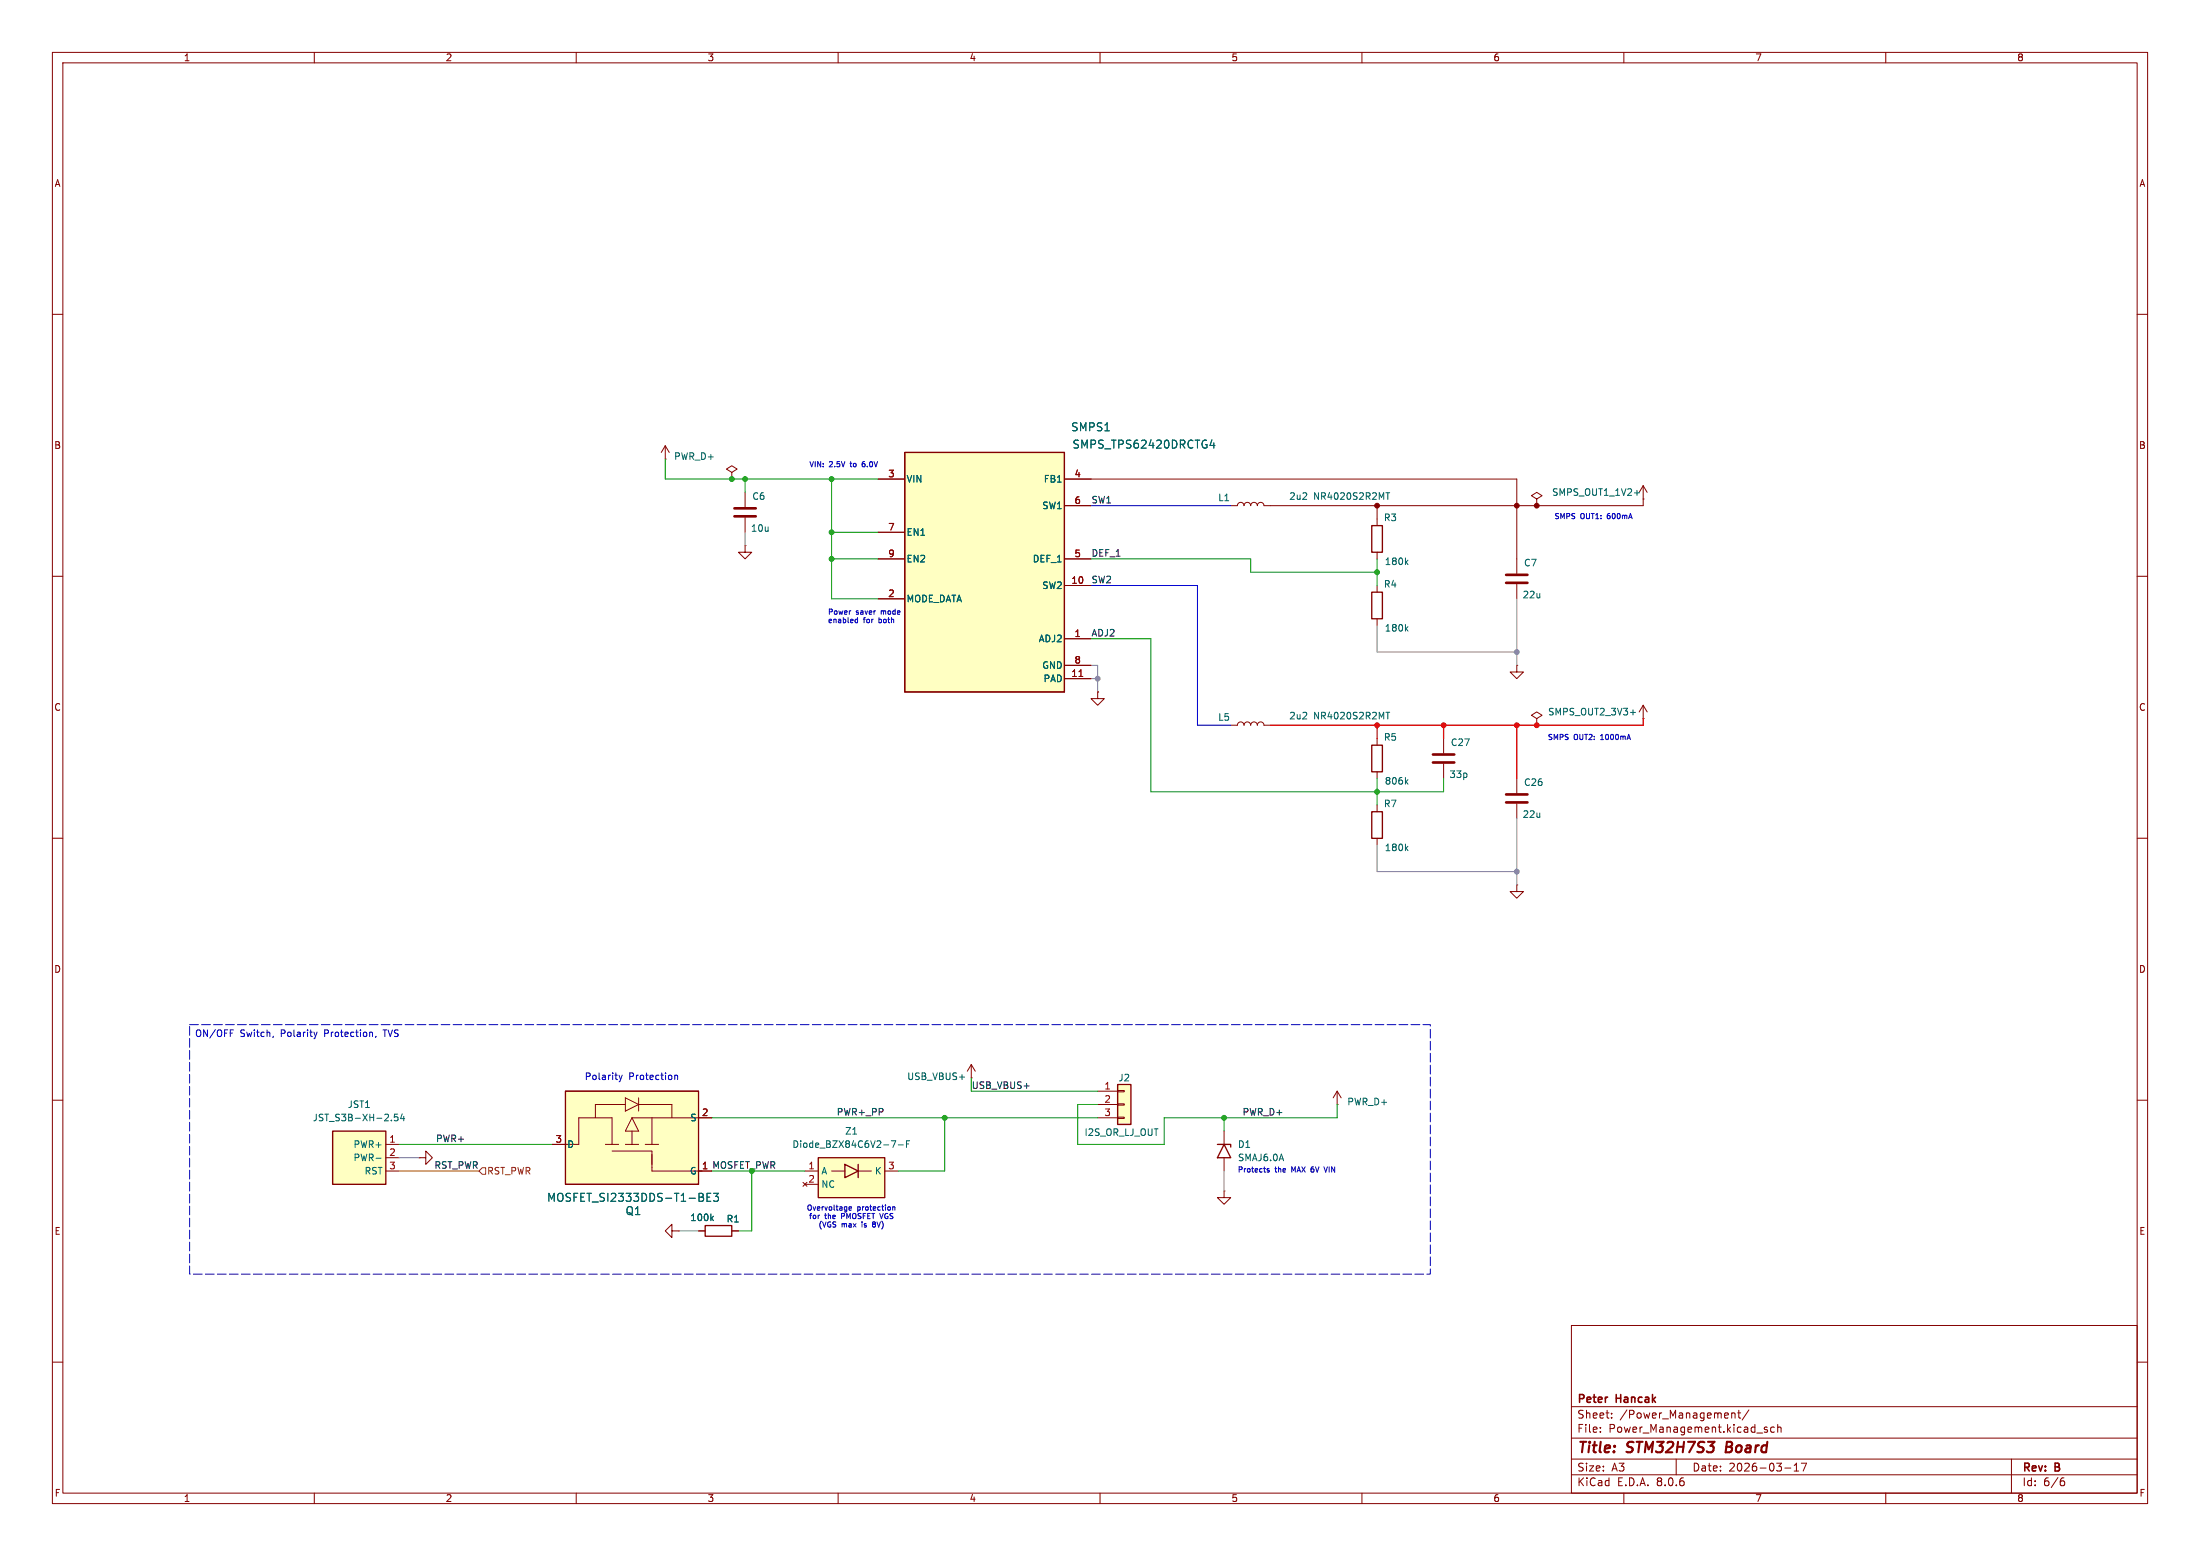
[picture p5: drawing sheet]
<svg xmlns="http://www.w3.org/2000/svg" width="420mm" height="297mm" viewBox="0 0 420 297" stroke-linecap="round" stroke-linejoin="round" font-family="sans-serif">
<g fill="none" stroke="#840000" stroke-width=".19">
<path d="M10 10h400v277h-400zM12 12h396v273h-396zM60 10v2M110 10v2M160 10v2M210 10v2M260 10v2M310 10v2M360 10v2M10 60h2M408 60h2M293.4 95.3l1-.7-1-.6-1 .6 1 .7v1.2"/>
<path d="M293.4 96.5h.1M313.7 95.3h.1M313.7 92.7l-.8 1.3M313.7 92.7v2.6M313.7 92.7l.8 1.3M10 110h2M142.2 104.1v1.3h-1.2l1.2 1.3 1.3-1.3h-1.3M142.2 104.1h.1M289.6 106.7v2.8M289.6 111.5v2.8M408 110h2M289.6 127v1.3h-1.3l1.3 1.2 1.2-1.2h-1.2"/>
<path d="M289.6 127h.1M10 160h2M408 160h2M10 210h2M255.3 210.8h.1M255.3 208.3l-.8 1.3M255.3 208.3v2.5M255.3 208.3l.7 1.3M408 210h2M10 260h2M300 253h108v32h-108zM408 260h2"/>
<path d="M300 278.5h108M300 274.5h108M300 268.5h108M305.5 273.2v.2M305.5 272.5v.1M307.7 270.5v.2M307.7 269.8v.1M320 278.5v3M330.6 269.7v1M330.6 269.8l.2-.1 .4 .1v.9M331.7 269.7h.6M331.9 269.2v1.3l.4 .2"/>
<path d="M333.9 269.1l-1.3 1.9M336.8 272.7l.6 .4-.2 .3-.4-.1M337.4 272.5l-.4-.1-.2 .2M338.7 272.5l-.4-.1-.3 .3 .2 .6h.5M339.4 272.5l.2-.1 .3 .1 .1 .9M339.4 271.9v1.5M342.5 279.7l.4-.4v1.5M343.9 279.3h1l-.7 1.5M384 278.5v6.5M60 285v2M110 285v2M160 285v2"/>
<path d="M210 285v2M260 285v2M300 281.5h108M310 285v2M340.7 280.2h1.2M342.5 280.8h.9M360 285v2M393.6 282.7h.3l.3 .2-.1 .5-.5 .2M394 282.1l-.4 .1"/>
</g>
<path d="M329.7 275.2l-.3 2h.8" fill="none" stroke="#840000" stroke-width=".4"/>
<path d="M287.5 109.7h4.1M287.5 111.3h4.1" fill="none" stroke="#840000" stroke-width=".51"/>
<path d="M312 94.1h1" fill="none" stroke="#006464" stroke-width=".19"/>
<path d="M213.4 207h2.5v7.6h-2.5z" fill="#ffffc2"/>
<g fill="none" stroke="#840000" stroke-width=".19">
<path d="M293.4 137.2l1-.7-1-.6-1 .6 1 .7v1.2M293.4 138.4h.1M313.7 137.2h.1M313.7 134.6l-.8 1.3M313.7 134.6v2.6M313.7 134.6l.8 1.3M185.4 205.7h.1M185.4 203.2l-.7 1.3M185.4 203.2v2.5M185.4 203.2l.8 1.3M209.5 208.3h3.9M209.5 210.8h3.9"/>
<path d="M209.5 213.4h3.9M213.4 213.2h1.2v.3h-1.2zM213.4 210.7h1.2v.2h-1.2zM213.4 208.2h1.2v.2h-1.2z"/>
</g>
<path d="M213.4 207h2.5v7.6h-2.5z" fill="none" stroke="#840000" stroke-width=".25"/>
<path d="M311.3 136h.9M183.2 205.6h.9" fill="none" stroke="#006464" stroke-width=".19"/>
<path d="M156.2 221h12.7v7.6h-12.7z" fill="#ffffc2"/>
<g fill="none" stroke="#840000" stroke-width=".19">
<path d="M127 87.6h.1M127 85.1l-.8 1.3M127 85.1v2.5M127 85.1l.8 1.3M139.7 90.2l1-.7-1-.6-1 .6 1 .7v1.2M139.7 91.4h.1M234.9 138.4h1.3a.64 .64 0 0 1 .7-.6 .64 .64 0 0 1 .6 .6 .64 .64 0 0 1 .6-.6 .64 .64 0 0 1 .7 .6 .64 .64 0 0 1 .6-.6 .64 .64 0 0 1 .6 .6 .64 .64 0 0 1 .7-.6 .64 .64 0 0 1 .6 .6h1.3M262.9 141v1.2M262.9 147.3v1.3M275.6 141v2.8M275.6 145.8v2.8M289.6 148.6v2.8"/>
<path d="M289.6 153.4v2.8M233.7 215.9v2.5M80 221h1.3v-1.3l1.2 1.3-1.2 1.2v-1.2M80 221h.1M128.3 234.9v-1.2l-1.3 1.2 1.3 1.3v-1.3h1.2M129.5 234.9h.1M133.3 234.9h1.3M139.7 234.9h1.3M153.3 225.7l.8 .7M153.7 223.5h2.5M153.7 226.1h2.5M154.1 225.7l-.8 .7"/>
<path d="M158.7 223.5h2.6M163.8 223.5h2.6M168.9 223.5h2.5M233.7 227.3v1.3h1.2l-1.2 1.3-1.3-1.3h1.3M233.7 227.3h.1M233.7 221v2.5"/>
</g>
<path d="M261.9 142.2h2v5.1h-2zM232.4 218.4h2.5v.5M233.7 218.4l1.2 2.6h-2.5zM134.6 233.9h5.1v2.1h-5.1zM156.2 221h12.7v7.6h-12.7zM161.3 222.2l2.5 1.3-2.5 1.3zM163.8 222.2v2.6" fill="none" stroke="#840000" stroke-width=".25"/>
<path d="M264.6 136h.7M264.9 136v1.2M268.4 149.2l.4 .5M268.8 148.8l-.5 .5M170.1 217.7h.9l-.5 1.3M171.5 218.5h.9M173.1 218.4h.4M173.7 217.7h-.6v1.3M135.8 232.5l.4 .5M136.2 232.1l-.5 .5" fill="none" stroke="#006464" stroke-width=".19"/>
<path d="M273.6 144h4M273.6 145.5h4M287.5 151.6h4.1M287.5 153.2h4.1" fill="none" stroke="#840000" stroke-width=".51"/>
<path d="M63.5 215.9h10.2v10.2h-10.2z" fill="#ffffc2"/>
<path d="M63.5 215.9h10.2v10.2h-10.2z" fill="none" stroke="#840000" stroke-width=".25"/>
<path d="M73.7 218.4h2.5M73.7 221h2.5M73.7 223.5h2.5" fill="none" stroke="#840000" stroke-width=".19"/>
<path d="M74.7 213.8v.1M75.9 212.7h-.6v.6l.1-.1h.5l.1 .2-.1 .4-.2 .1-.4-.1M76.8 212.6l-.3 .9h.8M77.1 213.1v.8M71.8 221.1h.9" fill="none" stroke="#006464" stroke-width=".19"/>
<path d="M107.9 208.3h25.4v17.8h-25.4z" fill="#ffffc2"/>
<g fill="none" stroke="#840000" stroke-width=".19">
<path d="M105.4 218.4h5.1v-5h6.3v5M107.9 208.3h25.4v17.8h-25.4zM115.6 218.4h2.5M116.8 219.7h7.7v3.8h11.4M119.4 210.8h-5.7v2.6M119.4 218.4h2.5M119.4 209.6l2.5 1.2-2.5 1.3zM120.6 213.4h15.3M120.6 213.4l1.3 2.5h-2.5zM120.6 215.9v2.5M121.9 210.8h6.4v2.6M121.9 209.6v2.5"/>
<path d="M123.2 218.4h2.5M124.5 213.4v5"/>
</g>
<path d="M107.9 208.3h25.4v17.8h-25.4z" fill="none" stroke="#840000" stroke-width=".25"/>
<path d="M134 228.5a.41 .41 0 0 1 .3 .4 .41 .41 0 0 1-.3 .4M134.1 227.8l.2 .3-.2 .3M135 228.5h.5M135.7 227.8h-.7v1.5h.7M136.2 227.8h1l-.6 .6 .5 .1v.7l-.2 .1-.7-.1" fill="none" stroke="#006464" stroke-width=".19"/>
<path d="M172.7 86.4h30.5v45.7h-30.5z" fill="#ffffc2"/>
<path d="M172.7 86.4h30.5v45.7h-30.5z" fill="none" stroke="#840000" stroke-width=".2"/>
<path d="M172.7 86.4h30.5v45.7h-30.5zM261.9 100.3h2v5.1h-2zM261.9 113h2v5.1h-2zM261.9 154.9h2v5.1h-2z" fill="none" stroke="#840000" stroke-width=".25"/>
<g fill="none" stroke="#840000" stroke-width=".19">
<path d="M142.2 94v2.8M142.2 98.8v2.8M167.6 91.4h5.1M203.2 91.4h86.4v15.3M203.2 96.5h5.1M262.9 96.5v3.8M313.7 95.3v1.2h-72.4a.64 .64 0 0 0-.6-.6 .64 .64 0 0 0-.7 .6 .64 .64 0 0 0-.6-.6 .64 .64 0 0 0-.6 .6 .64 .64 0 0 0-.7-.6 .64 .64 0 0 0-.6 .6 .64 .64 0 0 0-.6-.6 .64 .64 0 0 0-.7 .6h-1.3M167.6 114.3h5.1M167.6 106.7h5.1M167.6 101.6h5.1M203.2 111.8h5.1M203.2 106.7h5.1"/>
<path d="M262.9 105.4v1.3M262.9 111.8v1.2M262.9 118.1v1.3M203.2 121.9h5.1M203.2 129.5h5.1M203.2 127h5.1M209.5 132.1v1.3h-1.2l1.2 1.2 1.3-1.2h-1.3M209.5 132.1h.1M262.9 153.7v1.2M262.9 160v1.3M289.6 168.9v1.3h-1.3l1.3 1.3 1.2-1.3h-1.2M289.6 168.9h.1"/>
<path d="M105.4 218.4h2.5M133.3 213.4h2.6M133.3 223.5h2.6M133.3 234.9h1.3M139.7 234.9h1.3"/>
</g>
<path d="M206 129.1h.7" fill="none" stroke="#a90000" stroke-width=".19"/>
<g fill="none" stroke="#006464" stroke-width=".19">
<path d="M231.4 83.9l-.4 1.1h.9M231.7 84.5v1M264.6 94.1h.7M264.9 94.1v1.2M268.4 107.3l.4 .5M268.4 120l.4 .5M268.8 106.9l-.5 .5M268.8 119.6l-.5 .5M268.4 161.9l.4 .5M268.8 161.5l-.5 .5M134 228.5a.41 .41 0 0 1 .3 .4 .41 .41 0 0 1-.3 .4M134.1 227.8l.2 .3-.2 .3"/>
<path d="M135 228.5h.5M135.7 227.8h-.7v1.5h.7M135.8 232.5l.4 .5M136.2 232.1l-.5 .5M136.2 227.8h1l-.6 .6 .5 .1v.7l-.2 .1-.7-.1"/>
</g>
<path d="M140.2 97h4.1M140.2 98.6h4.1" fill="none" stroke="#840000" stroke-width=".51"/>
<path d="M92.1 222.9h.6v1.3h-.6l-.7-.7z" fill="none" stroke="#725600" stroke-width=".19"/>
<path d="M195.5 207.3h1" fill="none" stroke="#0f0f0f" stroke-width=".19"/>
<g fill="none" stroke="#0000c2" stroke-width=".19">
<path d="M164.6 88.3v.7M164.6 88.6v.1M162.3 116.6h.1M163.3 118.8h.4M163.3 118.2h.4M163.7 117.9v1M44 196.6h.6M52.2 197.8l-.1 .2M59.9 197l.3 .9M60.2 197.9l-.1 .3M60.5 197l-.3 .9M71.1 197.1v.8"/>
<path d="M71.8 197.8l-.1 .2M118.2 205.2l.3 .9M118.5 206.1l-.3 .4M118.8 205.2l-.3 .9M128.8 205.2v.9M128.8 205.3l.2-.1 .3 .1 .1 .8M162.1 230.7l.5-.1-.1-.2-.3-.1-.1 .2v.5h.4M166.6 233.3v.3M166.6 233.7v.4M170.4 230.4h.4v.6M170.4 230.3v.7M242.3 223.1h-.3l-.1 .1v.1l.4 .1v.3h-.4"/>
<path d="M252.7 222.7l.4 1 .3-1"/>
</g>
<path d="M36.2 195.6h236.8v47.6h-236.8z" fill="none" stroke="#0000c2" stroke-width=".19" stroke-dasharray="1.7 .6"/>
<g fill="none" stroke="#009600" stroke-width=".19">
<path d="M127 87.6v3.8h40.6M142.2 91.4v2.6M158.7 91.4v22.9h8.9M158.7 106.7h8.9M158.7 101.6h8.9M208.3 106.7h30.5v2.5h24.1M262.9 106.7v5.1M208.3 121.9h11.4v29.2h55.9v-2.5M262.9 148.6v5.1M76.2 218.4h29.2M135.9 213.4h73.6M180.3 213.4v10.1h-8.9"/>
<path d="M185.4 205.7v2.6h24.1M209.5 210.8h-3.8v7.6h16.5v-5h33.1v-2.6M233.7 213.4v2.5M135.9 223.5h17.8M143.5 223.5v11.4h-2.5"/>
</g>
<path d="M142.2 101.6v2.5M262.9 119.4v5.1h26.7M289.6 114.3v12.7M208.3 129.5h1.2M208.3 127h1.2v5.1M289.6 156.2v12.7M262.9 161.3v5.1h26.7M76.2 221h3.8M129.5 234.9h3.8M233.7 223.5v3.8" fill="none" stroke="#848484" stroke-width=".19"/>
<path d="M208.3 96.5h26.6M208.3 111.8h20.3v26.6h6.3" fill="none" stroke="#00f" stroke-width=".19"/>
<path d="M262.9 138.4v2.6M275.6 138.4v2.6M289.6 138.4v10.2M313.7 137.2v1.2h-71.1" fill="none" stroke="#f00" stroke-width=".25"/>
<path d="M76.2 223.5h15.2" fill="none" stroke="#848400" stroke-width=".19"/>
<g fill="#009600" stroke="#009600" stroke-width=".19">
<circle cx="233.7" cy="213.4" r=".46"/>
<circle cx="262.9" cy="151.1" r=".46"/>
<circle cx="158.7" cy="106.7" r=".46"/>
<circle cx="142.2" cy="91.4" r=".46"/>
<circle cx="139.7" cy="91.4" r=".46"/>
<circle cx="158.7" cy="101.6" r=".46"/>
<circle cx="158.7" cy="91.4" r=".46"/>
<circle cx="262.9" cy="109.2" r=".46"/>
<circle cx="180.3" cy="213.4" r=".46"/>
</g>
<g fill="#f00" stroke="#f00" stroke-width=".19">
<circle cx="275.6" cy="138.4" r=".46"/>
<circle cx="262.9" cy="138.4" r=".46"/>
<circle cx="289.6" cy="138.4" r=".46"/>
<circle cx="293.4" cy="138.4" r=".46"/>
</g>
<g fill="#848484" stroke="#848484" stroke-width=".19">
<circle cx="289.6" cy="166.4" r=".46"/>
<circle cx="209.5" cy="129.5" r=".46"/>
<circle cx="289.6" cy="124.5" r=".46"/>
</g>
<g fill="#840000" stroke="#840000" stroke-width=".19">
<circle cx="262.9" cy="96.5" r=".46"/>
<circle cx="289.6" cy="96.5" r=".46"/>
<circle cx="293.4" cy="96.5" r=".46"/>
</g>
<g font-size="2.8" fill="#840000">
<text x="301" y="277.9">Title:</text>
<text x="310.6" y="277.9">STM32H7S3</text>
<text x="330.3" y="277.9">Board</text>
</g>
<g font-size="2.1" fill="#006464">
<text x="204.4" y="82.5">SMPS1</text>
<text x="204.6" y="85.8">SMPS_TPS62420DRCTG4</text>
<text x="104.3" y="229.6">MOSFET_SI2333DDS-T1-BE3</text>
<text x="119.3" y="232.1">Q1</text>
</g>
<g font-size="2.1" fill="#840000">
<text x="301" y="268.2">Peter</text>
<text x="308.6" y="268.2">Hancak</text>
<text x="301" y="273.7">File:</text>
<text x="301" y="271">Sheet:</text>
<text x="307.1" y="273.7">Power_Management.kicad_sch</text>
<text x="309.2" y="271">/Power_Management/</text>
<text x="301" y="281.1">Size:</text>
<text x="307.6" y="281.1">A3</text>
<text x="323" y="281.1">Date:</text>
<text x="330" y="281.1">2026-03-17</text>
<text x="386" y="281.3">Rev:</text>
<text x="392.4" y="281.3">B</text>
<text x="301" y="283.9">KiCad</text>
<text x="308.7" y="283.9">E.D.A.</text>
<text x="316.3" y="283.9">8.0.6</text>
<text x="386" y="283.9">Id:</text>
<text x="390.1" y="283.9">6/6</text>
</g>
<g font-size="1.8" fill="#840000">
<text x="35" y="11.9">1</text>
<text x="85" y="11.9">2</text>
<text x="135" y="11.9">3</text>
<text x="185" y="11.9">4</text>
<text x="235" y="11.9">5</text>
<text x="285" y="11.9">6</text>
<text x="335" y="11.9">7</text>
<text x="385" y="11.9">8</text>
<text x="10.3" y="35.9">A</text>
<text x="408.3" y="35.9">A</text>
<text x="10.3" y="85.9">B</text>
<text x="408.2" y="85.9">B</text>
<text x="10.3" y="135.9">C</text>
<text x="408.2" y="135.9">C</text>
<text x="10.3" y="185.9">D</text>
<text x="408.2" y="185.9">D</text>
<text x="10.3" y="235.9">E</text>
<text x="408.3" y="235.9">E</text>
<text x="10.3" y="285.9">F</text>
<text x="35" y="286.9">1</text>
<text x="85" y="286.9">2</text>
<text x="135" y="286.9">3</text>
<text x="185" y="286.9">4</text>
<text x="235" y="286.9">5</text>
<text x="285" y="286.9">6</text>
<text x="335" y="286.9">7</text>
<text x="385" y="286.9">8</text>
<text x="408.3" y="285.9">F</text>
</g>
<g font-size="1.8" fill="#006464">
<text x="128.6" y="88">PWR_D+</text>
<text x="143.5" y="95.6">C6</text>
<text x="173" y="92.3">VIN</text>
<text x="199.2" y="92.3">FB1</text>
<text x="232.5" y="95.9">L1</text>
<text x="246" y="95.6">2u2</text>
<text x="250.8" y="95.6">NR4020S2R2MT</text>
<text x="296.2" y="94.8">SMPS_OUT1_1V2+</text>
<text x="143.3" y="101.7">10u</text>
<text x="198.9" y="97.4">SW1</text>
<text x="264.1" y="99.7">R3</text>
<text x="173" y="102.5">EN1</text>
<text x="173" y="107.5">EN2</text>
<text x="197.1" y="107.5">DEF_1</text>
<text x="198.9" y="112.6">SW2</text>
<text x="264.1" y="112.4">R4</text>
<text x="264.3" y="108.1">180k</text>
<text x="290.8" y="108.3">C7</text>
<text x="173" y="115.2">MODE_DATA</text>
<text x="290.6" y="114.4">22u</text>
<text x="198.2" y="122.8">ADJ2</text>
<text x="264.3" y="120.8">180k</text>
<text x="198.9" y="127.9">GND</text>
<text x="199.1" y="130.4">PAD</text>
<text x="232.5" y="137.8">L5</text>
<text x="246" y="137.5">2u2</text>
<text x="250.8" y="137.5">NR4020S2R2MT</text>
<text x="295.4" y="136.8">SMPS_OUT2_3V3+</text>
<text x="264.1" y="141.6">R5</text>
<text x="276.9" y="142.6">C27</text>
<text x="264.3" y="150">806k</text>
<text x="276.6" y="148.7">33p</text>
<text x="264.1" y="154.3">R7</text>
<text x="290.8" y="150.2">C26</text>
<text x="290.6" y="156.3">22u</text>
<text x="264.3" y="162.7">180k</text>
<text x="173.1" y="206.3">USB_VBUS+</text>
<text x="213.4" y="206.6">J2</text>
<text x="59.6" y="214.2">JST_S3B-XH-2.54</text>
<text x="66.3" y="211.7">JST1</text>
<text x="131.7" y="214.2">S</text>
<text x="257.1" y="211.2">PWR_D+</text>
<text x="67.4" y="219.3">PWR+</text>
<text x="67.4" y="221.8">PWR-</text>
<text x="108.2" y="219.3">D</text>
<text x="151.2" y="219.3">Diode_BZX84C6V2-7-F</text>
<text x="161.2" y="216.8">Z1</text>
<text x="206.9" y="217">I2S_OR_LJ_OUT</text>
<text x="236.2" y="219.3">D1</text>
<text x="236.2" y="221.8">SMAJ6.0A</text>
<text x="69.5" y="224.4">RST</text>
<text x="131.6" y="224.4">G</text>
<text x="156.7" y="224.4">A</text>
<text x="156.7" y="226.9">NC</text>
<text x="166.9" y="224.4">K</text>
<text x="131.7" y="233.3">100k</text>
<text x="138.6" y="233.5">R1</text>
</g>
<g font-size="1.8" fill="#a90000">
<text x="169.5" y="91.2">3</text>
<text x="205" y="91.2">4</text>
<text x="169.5" y="101.3">7</text>
<text x="205" y="96.3">6</text>
<text x="169.5" y="106.4">9</text>
<text x="205" y="106.4">5</text>
<text x="204.4" y="111.5">10</text>
<text x="169.5" y="114">2</text>
<text x="205" y="121.7">1</text>
<text x="204.4" y="129.3">11</text>
<text x="205" y="126.7">8</text>
<text x="210.7" y="208">1</text>
<text x="133.9" y="213.1">2</text>
<text x="210.7" y="210.6">2</text>
<text x="210.7" y="213.1">3</text>
<text x="74.2" y="218.2">1</text>
<text x="74.2" y="220.7">2</text>
<text x="106" y="218.2">3</text>
<text x="74.2" y="223.3">3</text>
<text x="133.9" y="223.3">1</text>
<text x="154.2" y="223.3">1</text>
<text x="154.2" y="225.8">2</text>
<text x="169.5" y="223.3">3</text>
</g>
<g font-size="1.8" fill="#0f0f0f">
<text x="208.3" y="96.2">SW1</text>
<text x="208.3" y="106.3">DEF_1</text>
<text x="208.3" y="111.4">SW2</text>
<text x="208.3" y="121.6">ADJ2</text>
<text x="185.4" y="207.9">USB_VBUS+</text>
<text x="159.6" y="213">PWR+_PP</text>
<text x="237.1" y="213">PWR_D+</text>
<text x="83.1" y="218.1">PWR+</text>
<text x="82.8" y="223.2">RST_PWR</text>
</g>
<g font-size="1.8" fill="#0000c2">
<text x="37.1" y="198.3">ON/OFF</text>
<text x="45.8" y="198.3">Switch,</text>
<text x="53.7" y="198.3">Polarity</text>
<text x="62.2" y="198.3">Protection,</text>
<text x="73.7" y="198.3">TVS</text>
<text x="111.5" y="206.4">Polarity</text>
<text x="120" y="206.4">Protection</text>
</g>
<text font-size="1.8" fill="#725600" x="92.9" y="224.4">RST_PWR</text>
<text font-size="1.8" fill="#009600" x="133.9" y="223.3">1 MOSFET_PWR</text>
<g font-size="1.4" fill="#0000c2">
<text x="154.4" y="89.4">VIN:</text>
<text x="158.3" y="89.4">2.5V</text>
<text x="162.6" y="89.4">to</text>
<text x="165.1" y="89.4">6.0V</text>
<text x="296.7" y="99.3">SMPS</text>
<text x="301.7" y="99.3">OUT1:</text>
<text x="307" y="99.3">600mA</text>
<text x="158" y="117.5">Power</text>
<text x="158" y="119.1">enabled</text>
<text x="163.4" y="117.5">saver</text>
<text x="164.9" y="119.1">for</text>
<text x="168" y="119.1">both</text>
<text x="168.4" y="117.5">mode</text>
<text x="295.4" y="141.4">SMPS</text>
<text x="300.5" y="141.4">OUT2:</text>
<text x="305.8" y="141.4">1000mA</text>
<text x="236.2" y="224">Protects</text>
<text x="243.4" y="224">the</text>
<text x="246.8" y="224">MAX 6V</text>
<text x="253.6" y="224">VIN</text>
<text x="153.9" y="231.3">Overvoltage</text>
<text x="154.3" y="232.9">for</text>
<text x="157.5" y="232.9">the</text>
<text x="160.8" y="232.9">PMOSFET VGS</text>
<text x="163.6" y="231.3">protection</text>
<text x="156.1" y="234.5">(VGS</text>
<text x="160.6" y="234.5">max</text>
<text x="164.7" y="234.5">is</text>
<text x="167" y="234.5">8V)</text>
</g>
</svg>
